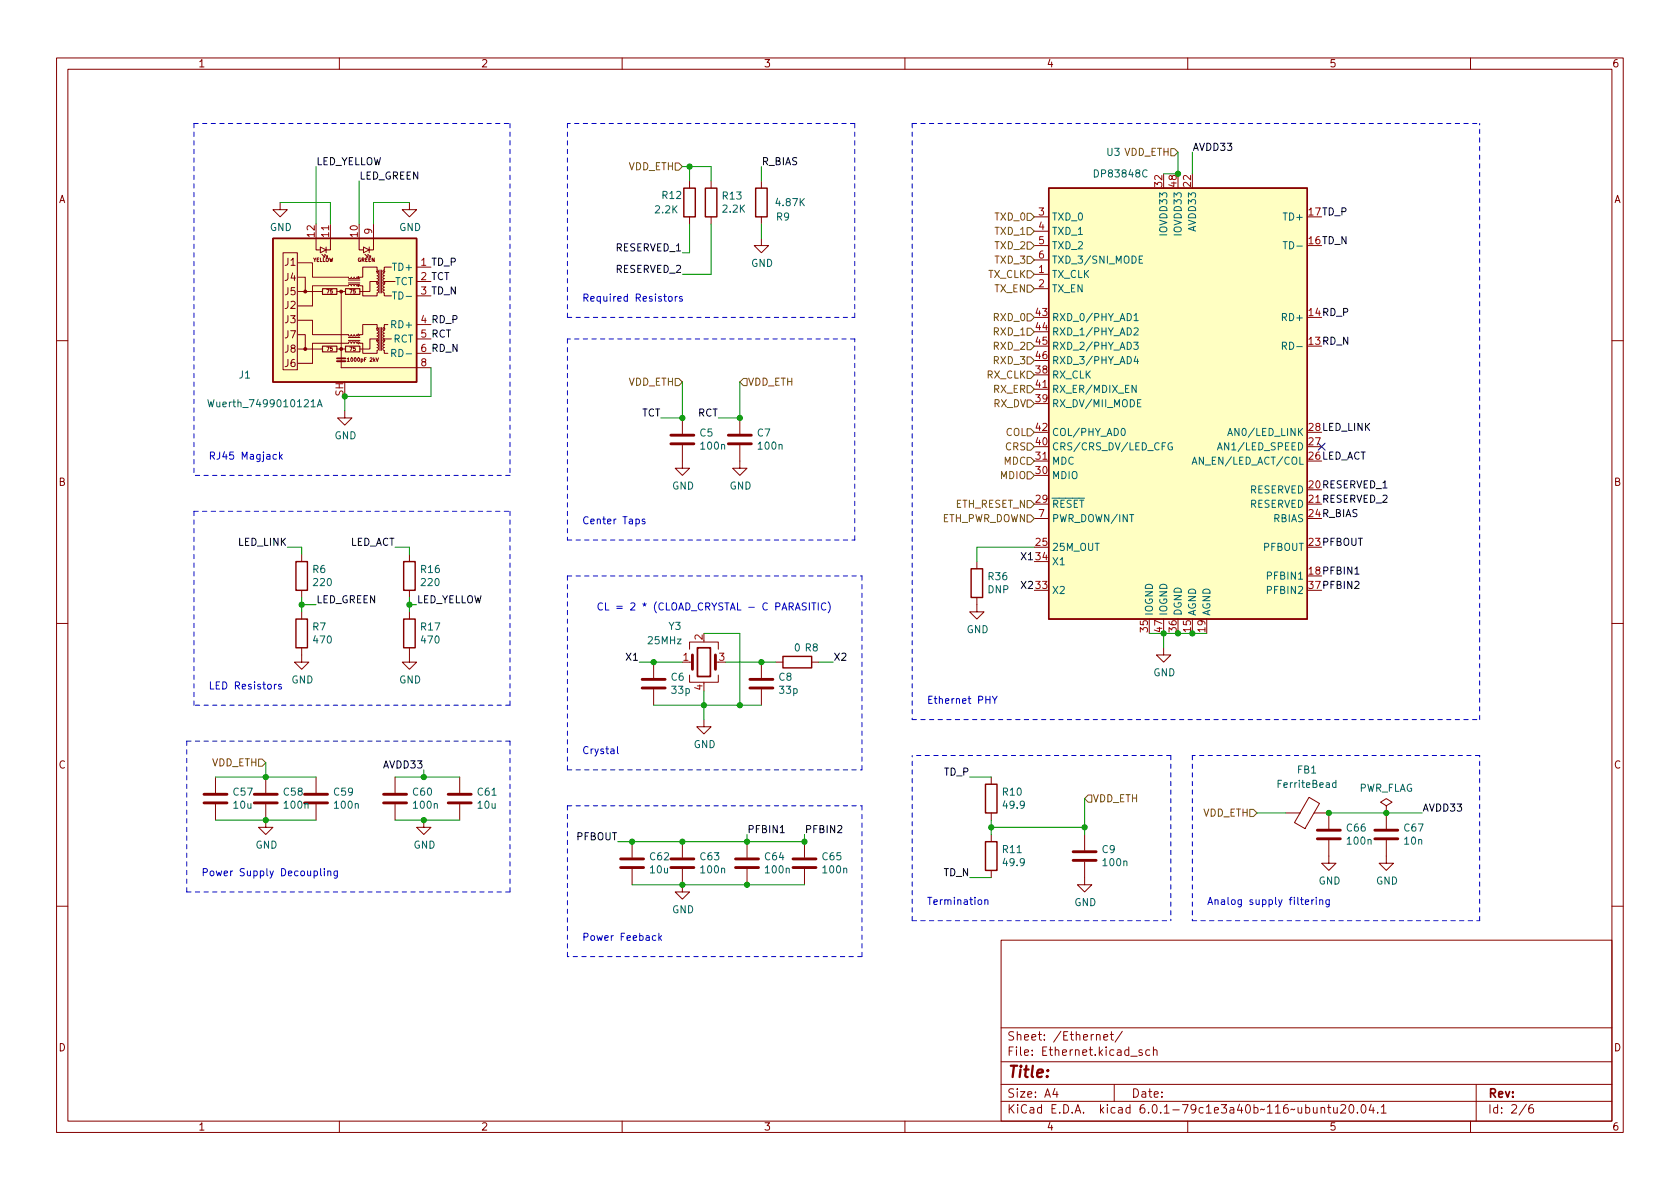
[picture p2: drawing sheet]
<svg xmlns="http://www.w3.org/2000/svg" width="297mm" height="210mm" viewBox="0 0 297 210" stroke-linecap="round" stroke-linejoin="round" font-family="sans-serif">
<g fill="none" stroke="#840000" stroke-width=".18">
<path d="M10 10.2h277v190.1h-277zM12 12.2h273v186.1h-273zM60 10.2v2M110 10.2v2M160 10.2v2M210 10.2v2M260 10.2v2M49.5 35.8v1.3h1.3l-1.3 1.2-1.2-1.2h1.2M58.4 39.6v4.6h-.7M66 39.6v4.6h-.7M72.4 35.8v1.3h1.3l-1.3 1.2-1.3-1.2h1.3M121.9 32v1.3"/>
<path d="M121.9 38.3v1.3M125.7 32v1.3M125.7 38.3v1.3M134.6 32v1.3M134.6 38.3v1.3M182.9 38.3h2.5M50 44.7h2.6v20.7h-2.6zM52.7 56.6h2.5v2.6h6.4l.2 .2 .3-.2 .2 .2h.2l.1-.2 .1 .2h.2l.2-.2 .1 .2h.2l.2-.2h.5v-1.8h2.6v.5l.2 .3-.2 .2 .2 .2v.2l-.2 .1 .2 .2v.2l-.2 .1 .2 .1v.2l-.2 .2M52.7 46.5h2.5v2.5h6.4l.2 .3 .3-.3 .2 .3 .2-.1 .1-.2 .1 .2 .2 .1 .2-.3 .1 .2 .2 .1 .2-.3h.5v-1.8h2.6v.5l.2 .3-.2 .3 .2 .2v.2l-.2 .1 .2 .2v.2l-.2 .1 .2 .1v.2l-.2 .2M52.7 59.2h1.3v2.5M52.7 49h1.3v2.6M52.7 51.6h4.3"/>
<path d="M55.9 42.2v2h.7M56.6 43.7l1.1 .5-1.1 .5zM56.9 45l.5 .5M57.4 45.2v.3h-.3M57.4 45l.5 .5M57.7 43.7v1M57.9 45.2v.3h-.2M59.6 51.6h.7M61 51.6h-.7v13.4h15.9M61.6 50h2M61.6 59.7h2M61.6 49.5h2"/>
<path d="M63.5 42.2v2h.8M64.3 43.7l1 .5-1 .5zM64.5 45l.5 .5M65 45.2v.3h-.2M65 45l.5 .5M65.3 43.7v1M65.5 45.2v.3h-.2M66.7 59.9h-1.3v1.8h-1.8M66.7 49.8h-1.3v1.8h-1.8M66.7 59.9l.2 .2v.3h-.2l.2 .2v.2l-.2 .2h.2v.3l-.2 .2 .2 .2-.2 .3v.5h-2.6v-1.8h-.5l-.2-.2h-.2l-.1 .2-.2-.2h-.2l-.1 .2-.1-.2h-.2l-.2 .2-.3-.3-.2 .3h-6.4v3.6h-2.5M66.7 49.8l.2 .2v.2l-.2 .1 .2 .2v.2l-.2 .1 .2 .1v.2l-.2 .2 .2 .3-.2 .2v.5h-2.6v-1.8h-.5l-.2-.2h-.2l-.1 .2-.2-.2h-.2l-.1 .2-.1-.2h-.2l-.2 .2-.3-.2-.2 .2h-6.4v3.6h-2.5M67.2 47.7v4.1"/>
<path d="M67.2 57.9v4.1M67.4 47.7v4.1M67.4 57.9v4.1M67.9 59.9l-.2 .2 .1 .3h.1l-.2 .3 .1 .2 .1 .1-.2 .1v.3l.2 .1-.2 .1v.2l.2 .2v.5h.7M67.9 49.8l-.2 .2 .1 .2 .1 .1-.2 .2v.2l.2 .1-.1 .1-.1 .2 .2 .2-.2 .3 .2 .2v.5h1.3M67.9 59.9h1.3M67.9 49.8h1.9M68.6 57.4h-.7v.5l-.2 .2v.2l.2 .1-.2 .1v.2l.2 .2-.1 .1-.1 .2 .2 .2-.1 .1-.1 .2 .2 .2M69.2 47.2h-1.3v.5l-.2 .3 .2 .3-.2 .2 .1 .2 .1 .1-.2 .2v.2l.2 .1-.1 .1-.1 .2 .2 .2M73.7 59.9h2.5M73.7 49.8h2.5M73.7 47.2h2.5"/>
<path d="M73.7 52.3h2.5M73.7 57.4h2.5M134.6 42.2v1.2h1.3l-1.3 1.3-1.3-1.3h1.3M182.9 48.5h2.5M182.9 51h2.5M182.9 40.9h2.5M182.9 43.4h2.5M182.9 46h2.5M10 60.2h2M52.7 61.7h4.3M59.6 61.7h1.5M61 72.6v1.3h1.2l-1.2 1.3-1.3-1.3h1.3"/>
<path d="M61.4 63.5l.2-.2v.6M61.4 63.9h.4M61.6 60.2h2M66.5 63.3l.2 .6 .2-.6M73.7 62.5h2.5M120.6 78.7v4.1h1.3l-1.3 1.3-1.2-1.3h1.2M120.6 73.9v2.8M130.8 78.7v4.1h1.3l-1.3 1.3-1.3-1.3h1.3M130.8 73.9v2.8M182.9 68.8h2.5M285 60.2h2M53.3 98v1.3"/>
<path d="M72.4 98v1.3M172.7 99.3v1.3M182.9 81.5h2.5M182.9 91.7h2.5M10 110.2h2M53.3 114.5v2.6h1.3l-1.3 1.3-1.2-1.3h1.2M53.3 104.4v1.3M53.3 108.2v1.3M72.4 114.5v2.6h1.3l-1.3 1.3-1.3-1.3h1.3M72.4 104.4v1.3M72.4 108.2v1.3M115.6 117.1v2.8"/>
<path d="M121.9 119.4v1.2h5.1v-1.2M121.9 114.8v-1.3h5.1v1.3M121.9 117.1h.5M126.5 117.1h.5M134.6 117.1v2.8M137.2 117.1h1.2M143.5 117.1h1.3M172.7 105.7v2.5h1.3l-1.3 1.3-1.3-1.3h1.3M205.7 114.5v1.3h1.3l-1.3 1.3-1.2-1.3h1.2M285 110.2h2M38.1 137.4v2.8M47 137.4v2.8"/>
<path d="M55.9 137.4v2.8M69.8 137.4v2.8M81.3 137.4v2.8M115.6 121.9v2.8M124.5 127.2v1.3h1.2l-1.2 1.3-1.3-1.3h1.3M134.6 121.9v2.8M175.3 137.4v1.3M38.1 142.2v2.8M47 142.2v4.1h1.3l-1.3 1.3-1.3-1.3h1.3M55.9 142.2v2.8M69.8 142.2v2.8M74.9 145v1.3h1.3l-1.3 1.3-1.2-1.3h1.2"/>
<path d="M81.3 142.2v2.8M111.8 148.8v2.8M111.8 153.7v2.8M120.6 153.7v4h1.3l-1.3 1.3-1.2-1.3h1.2M120.6 148.8v2.8M132.1 148.8v2.8M132.1 153.7v2.8M142.2 148.8v2.8M142.2 153.7v2.8M175.3 143.8v1.2M175.3 147.6v1.2M175.3 153.9v1.3"/>
<path d="M191.8 152.4v4.1h1.2l-1.2 1.2-1.3-1.2h1.3M191.8 147.6v2.8M227.3 143.8h2.6M231.4 141l1.9 1.1-2.6 4.4-1.8-1zM232.4 143.8h2.5v2.8M234.9 148.6v4h1.3l-1.3 1.3-1.2-1.3h1.2M245.1 148.6v4h1.3l-1.3 1.3-1.3-1.3h1.3M245.1 142.5l1-.6-1-.7-1 .7 1 .6v1.3M245.1 143.8h.1M245.1 143.8v2.8M10 160.2h2M177 166.3h108v32h-108z"/>
<path d="M285 160.2h2M60 198.3v2M110 198.3v2M160 198.3v2M177 194.8h108M177 191.8h108M177 187.8h108M177 181.8h108M186.5 192.5l-.4 1h1M186.9 193v1M193.9 183.1l.2-.2 .3 .1 .1 .9M195.1 183.4l.8-.1-.1-.3-.4-.1-.3 .2 .1 .8h.6"/>
<path d="M196.3 182.9h.6M196.5 182.4v1.3l.4 .2M197 191.8v3M198.4 182.4l-1.3 1.9M199.9 186.8h1.2M201.9 185.7l-.3-.1-.2 .2v.3l.5 .1v.4h-.5M203.3 185.7l-.4-.1-.3 .3v.4l.1 .3h.6M203.9 185.8l.2-.2 .4 .1 .1 .9M203.9 185.1v1.5M210 198.3v2M233.6 196l.2-.2 .3 .1 .1 .9M233.6 195.8v1"/>
<path d="M234.7 195.8h.6M234.9 195.3v1.3l.4 .2M235.8 195.8l.1 1h.3l.2-.1M236.4 195.8v1M237.1 195.5l.5-.2 .3 .2v.3l-.9 1h.9M238.7 195.4l.2-.1a.81 .81 0 0 1 .5 .7 .81 .81 0 0 1-.3 .8h-.1a.81 .81 0 0 1-.6-.6 .81 .81 0 0 1 .3-.8zM240 196.7v.1M240.8 195.5l.2-.2a.81 .81 0 0 1 .6 .7 .81 .81 0 0 1-.3 .8h-.2a.81 .81 0 0 1-.3-1.3zM242.4 195.3l-.3 1h.9M242.8 195.8v1M243.6 196.7v.1M244.2 195.8l.4-.5v1.5"/>
<path d="M244.2 196.8h.9M260 198.3v2M261 191.8v6.5M269.9 195.3l-1.3 1.9M271 195.3a.6 .6 0 0 0-.7 .7v.5l.1 .3h.5l.2-.1 .1-.5-.2-.2-.4-.1-.3 .3"/>
</g>
<g fill="none" stroke="#840000" stroke-width=".25">
<path d="M120.9 33.3h2v5h-2zM124.7 33.3h2v5h-2zM133.6 33.3h2v5h-2zM185.4 33.3h45.7v76.2h-45.7zM48.3 42.2h25.4v25.4h-25.4zM52.3 99.3h2.1v5.1h-2.1zM71.4 99.3h2v5.1h-2zM52.3 109.5h2.1v5h-2.1zM71.4 109.5h2v5h-2zM138.4 116.1h5.1v2h-5.1zM171.7 100.6h2v5.1h-2zM174.2 138.7h2.1v5.1h-2.1z"/>
<path d="M174.2 148.8h2.1v5.1h-2.1z"/>
</g>
<g fill="none" stroke="#840000" stroke-width=".51">
<path d="M118.6 78.5h4.1M118.6 77h4.1M128.8 78.5h4M128.8 77h4M122.4 115.8v2.6M126.5 115.8v2.6M113.5 121.7h4.1M113.5 120.1h4.1M132.6 121.7h4.1M132.6 120.1h4.1M36.1 142h4M36.1 140.5h4"/>
<path d="M45 142h4M45 140.5h4M53.8 142h4.1M53.8 140.5h4.1M67.8 142h4.1M67.8 140.5h4.1M79.2 142h4.1M79.2 140.5h4.1M109.7 153.4h4.1M109.7 151.9h4.1M118.6 153.4h4.1M118.6 151.9h4.1"/>
<path d="M130 153.4h4.1M130 151.9h4.1M140.2 153.4h4.1M140.2 151.9h4.1M189.7 152.1h4.1M189.7 150.6h4.1M232.9 148.3h4.1M232.9 146.8h4.1M243.1 148.3h4M243.1 146.8h4"/>
</g>
<path d="M59.6 63.4h1.5M123.3 114.5h2.3v5.1h-2.3z" fill="none" stroke="#840000" stroke-width=".3"/>
<g fill="#ffffc2" stroke="#ffffc2" stroke-width=".18">
<path d="M48.3 42.2h25.4v25.4h-25.4z"/>
<path d="M185.4 33.3h45.7v76.2h-45.7z"/>
</g>
<g fill="#840000" stroke="#840000" stroke-width=".18">
<circle cx="54" cy="61.7" r=".25"/>
<circle cx="54" cy="51.6" r=".25"/>
<circle cx="60.3" cy="61.7" r=".25"/>
<circle cx="60.3" cy="51.6" r=".25"/>
<circle cx="63.4" cy="60.7" r=".08"/>
<circle cx="63.4" cy="59.2" r=".08"/>
<circle cx="63.4" cy="50.6" r=".08"/>
<circle cx="63.4" cy="49" r=".08"/>
<circle cx="66.6" cy="60.2" r=".08"/>
<circle cx="66.6" cy="58.2" r=".08"/>
<circle cx="66.6" cy="50" r=".08"/>
<circle cx="66.6" cy="48" r=".08"/>
<circle cx="68" cy="60.2" r=".08"/>
<circle cx="68" cy="58.2" r=".08"/>
<circle cx="68" cy="50" r=".08"/>
<circle cx="68" cy="48" r=".08"/>
</g>
<path d="M57 51h2.6v1.1h-2.6zM61.1 51h2.5v1.1h-2.5zM57 61.2h2.6v1h-2.6zM61.1 61.2h2.5v1h-2.5z" fill="none" stroke="#840000" stroke-width=".2"/>
<path d="M59.6 63.9h1.5" fill="none" stroke="#840000" stroke-width=".33"/>
<g fill="none" stroke="#006464" stroke-width=".18">
<path d="M69.4 51.6h.7M200.5 55.8l.4-.4v1.3M200.5 58.1l.5-.1 .2 .3-.7 .9h.7M200.5 56.7h.7M201.4 45.9h.4M202 45.3h-.6v1.2h.6M226.9 42.7h.7M36.8 70.7l.3 1.2 .2-.9 .2 .9 .3-1.2M56.1 71.9l.4-1.2 .4 1.2M56.2 71.6h.6M69.3 62.4h.6l.1-.2-.1-.3-.6-.1v1.3M198.4 75.8h.1a.68 .68 0 0 1 .5 .6 .68 .68 0 0 1-.5 .6 .84 .84 0 0 1-.1-1.2z"/>
<path d="M200.5 60.5h.7l-.4 .5 .4 .1v.6l-.2 .1-.5-.1M200.8 63l-.3 .9h.8M200.9 68.1v1.3l-.7-1.3v1.3M201.1 71.3h.4M201.1 63.5v.8M201.7 70.7h-.6v1.2h.6M207.2 78.4a.59 .59 0 0 0-.7 .5 .59 .59 0 0 0 .7 .6l.1-.5h-.3M215.3 79.6l.4-1.3 .4 1.3M215.4 79.2h.6M217.1 77l.4-1.2 .4 1.2M217.2 76.7h.6M226.7 61.2l.7-.1 .1-.2-.1-.3-.7-.1v1.3"/>
<path d="M210.8 82.1l.4-1.3 .4 1.3M210.9 81.7h.6M236.2 138.5l-.4-.1-.2 .2 .1 .6h.5M236.2 138v1.3"/>
</g>
<g fill="none" stroke="#725600" stroke-width=".18">
<path d="M119.4 28.8h.6l.6 .7-.6 .6h-.6zM181.6 37.7h.6l.7 .6-.7 .7h-.6zM207 26.3h.6l.7 .6-.7 .7h-.6zM181.6 50.4h.6l.7 .6-.7 .7h-.6zM181.6 40.3h.6l.7 .6-.7 .6h-.6zM181.6 47.9h.6l.7 .6-.7 .6h-.6zM181.6 58h.6l.7 .7-.7 .6h-.6zM181.6 55.5h.6l.7 .6-.7 .7h-.6zM181.6 45.3h.6l.7 .7-.7 .6h-.6zM181.6 42.8h.6l.7 .6-.7 .7h-.6zM119.4 66.9h.6l.6 .7-.6 .6h-.6zM131.4 66.9h.7v1.3h-.7l-.6-.6z"/>
<path d="M181.6 65.7h.6l.7 .6-.7 .6h-.6zM181.6 63.1h.6l.7 .6-.7 .7h-.6zM181.6 60.6h.6l.7 .6-.7 .6h-.6zM181.6 78.4h.6l.7 .6-.7 .6h-.6zM181.6 70.7h.6l.7 .7-.7 .6h-.6zM181.6 75.8h.6l.7 .6-.7 .7h-.6zM181.6 68.2h.6l.7 .6-.7 .7h-.6zM181.6 91.1h.6l.7 .6-.7 .6h-.6zM181.6 88.5h.6l.7 .6-.7 .7h-.6zM181.6 80.9h.6l.7 .6-.7 .7h-.6zM181.6 83.4h.6l.7 .7-.7 .6h-.6zM45.7 134.2h.7l.6 .7-.6 .6h-.7z"/>
<path d="M192.4 140.6h.6v1.3h-.6l-.6-.7zM221 143.1h.6l.6 .7-.6 .6h-.6z"/>
</g>
<path d="M239.6 101.5h.7M138 147.2h.7" fill="none" stroke="#0f0f0f" stroke-width=".18"/>
<g fill="none" stroke="#0000c2" stroke-width=".18">
<path d="M118.3 52.5l.3-.1 .3 .3v.3l-.3 .3-.3-.1-.1-.2zM119.4 52.4v.9M119.8 52.4l-.4 .3M120.6 52.5l-.3-.1-.2 .2 .1 .2 .4 .1v.3h-.5M49.4 79.9v1.3M48.9 80.4h-.4l-.2 .2 .1 .5h.5M49.5 80.7l.4 .5M49.9 80.4l-.5 .4M114 91.9l-.3-.1-.2 .2 .1 .2 .4 .1v.3h-.5M142.6 106.7l-.5-.1-.2 .1v.4l.5 .2 .2 .3-.3 .3-.5-.1M143.1 106.6v1.3M143.5 106.6h.8"/>
<path d="M143.9 106.6v1.3M144.7 106.6v1.3M146 106.7a.6 .6 0 0 0-.8 .5 .6 .6 0 0 0 .6 .7l.2-.1M146.4 106.4a1.46 1.46 0 0 1 0 2M48.9 121l-.4 .2M49.7 121.1l-.3-.1-.2 .2 .1 .2 .4 .1v.3h-.5M109.2 132v1.1l.2 .2M175.5 123.1l.4 .7 .4-.7M175.9 123.8v.6M56.7 153.6v1.1l.2 .2M57.3 153.6v.1M57.3 154v.9"/>
<path d="M58 154.1l.1-.1 .3 .1 .1 .8M58 154v.9M59.6 154v1l-.2 .3-.3-.1M59.6 154.1l-.3-.1-.3 .3 .2 .5h.4M174.1 159.2l.2-.1 .3 .1 .1 .7M174.1 159.1v.8M230.8 159.5l.6-.1-.1-.2-.3-.1-.2 .2 .1 .6h.4M231.9 159.1v.8M232.3 159.1l-.4 .2M232.7 158.7v.1M232.7 159.1v.8M233.3 159.2l.2-.1 .3 .1 .1 .7"/>
<path d="M233.3 159.1v.8M235 159.1v1l-.2 .3-.3-.1M235 159.2l-.3-.1-.3 .2 .1 .6h.5M115.9 165.5h-.3l-.3 .2 .2 .5h.4M116.5 165v1.3M116.6 165.8l.4 .5M117 165.5l-.5 .4"/>
</g>
<g fill="none" stroke="#0000c2" stroke-width=".18" stroke-dasharray=".8 .8">
<path d="M34.3 21.8h55.9M34.3 21.8v62.3M90.2 21.8v62.3M100.3 21.8v34.3M151.1 21.8v34.3M151.1 21.8h-50.8M161.3 21.8v105.4M161.3 21.8h100.3M100.3 59.9v35.6M100.3 56.1h50.8M151.1 59.9h-50.8M34.3 90.4h55.9"/>
<path d="M90.2 90.4v34.3M90.2 84.1h-55.9M100.3 95.5h50.8M151.1 95.5v-35.6M100.3 101.8h52.1M100.3 101.8v34.3M33 131.1v26.6M34.3 124.7v-34.3M90.2 131.1h-57.2M90.2 124.7h-55.9M100.3 136.1h52.1M152.4 136.1v-34.3"/>
<path d="M161.3 127.2h100.3M207 133.6h-45.7M207 133.6v29.2M210.8 133.6v29.2M261.6 133.6h-50.8M261.6 127.2v-105.4M33 157.7h57.2M90.2 157.7v-26.6M100.3 142.5h52.1M100.3 142.5v26.7M152.4 142.5v26.7M152.4 169.2h-52.1"/>
<path d="M161.3 162.8v-29.2M161.3 162.8h45.7M210.8 162.8h50.8M261.6 162.8v-29.2"/>
</g>
<g fill="none" stroke="#009600" stroke-width=".18">
<path d="M49.5 35.8h8.9v3.8M55.9 29.5v10.1M63.5 32v7.6M72.4 35.8h-6.4v3.8M120.6 29.5h5.1v2.5M121.9 39.6v5.1h-1.3M121.9 29.5v2.5M125.7 39.6v8.9h-5.1M134.6 29.5v2.5M134.6 39.6v2.6M208.3 26.9v3.8h-2.6M210.8 26.9v3.8"/>
<path d="M76.2 65v5.1h-15.2v2.5M120.6 67.6v6.3h-3.8M130.8 67.6v6.3h-3.8M50.8 96.8h2.5v1.2M69.8 96.8h2.6v1.2M182.9 96.8h-10.2v2.5M53.3 105.7v2.5M53.3 106.9h2.6M72.4 105.7v2.5M72.4 106.9h1.3M113 117.1h7.6M124.5 112h6.3v12.7"/>
<path d="M128.3 117.1h8.9M144.8 117.1h2.5M203.2 112h10.2M205.7 112v2.5M38.1 137.4h17.8M47 134.9v2.5M69.8 137.4h11.5M74.9 136.1v1.3M115.6 124.7h19M124.5 122.2v5M171.4 137.4h3.9M38.1 145h17.8"/>
<path d="M69.8 145h11.5M111.8 156.5h30.4M132.1 147.6v1.2M142.2 147.6v1.2h-33M171.4 155.2h3.9M175.3 145v2.6M175.3 146.3h16.5M191.8 141.2v6.4M222.2 143.8h5.1M234.9 143.8h16.6"/>
</g>
<path d="M233.1 78.4l1.2 1.2M234.3 78.4l-1.2 1.2" fill="none" stroke="#000084" stroke-width=".18"/>
<g fill="#009600" stroke="#009600" stroke-width=".18">
<circle cx="124.5" cy="124.7" r=".46"/>
<circle cx="134.6" cy="117.1" r=".46"/>
<circle cx="205.7" cy="112" r=".46"/>
<circle cx="210.8" cy="112" r=".46"/>
<circle cx="208.3" cy="112" r=".46"/>
<circle cx="130.8" cy="73.9" r=".46"/>
<circle cx="130.8" cy="124.7" r=".46"/>
<circle cx="175.3" cy="146.3" r=".46"/>
<circle cx="132.1" cy="148.8" r=".46"/>
<circle cx="142.2" cy="148.8" r=".46"/>
<circle cx="234.9" cy="143.8" r=".46"/>
<circle cx="245.1" cy="143.8" r=".46"/>
<circle cx="191.8" cy="146.3" r=".46"/>
<circle cx="208.3" cy="30.7" r=".46"/>
<circle cx="111.8" cy="148.8" r=".46"/>
<circle cx="120.6" cy="148.8" r=".46"/>
<circle cx="132.1" cy="156.5" r=".46"/>
<circle cx="115.6" cy="117.1" r=".46"/>
<circle cx="120.6" cy="73.9" r=".46"/>
<circle cx="72.4" cy="106.9" r=".46"/>
<circle cx="74.9" cy="137.4" r=".46"/>
<circle cx="53.3" cy="106.9" r=".46"/>
<circle cx="61" cy="70.1" r=".46"/>
<circle cx="47" cy="137.4" r=".46"/>
<circle cx="47" cy="145" r=".46"/>
<circle cx="74.9" cy="145" r=".46"/>
<circle cx="120.6" cy="156.5" r=".46"/>
<circle cx="121.9" cy="29.5" r=".46"/>
</g>
<text font-size="2.8" fill="#840000" x="178" y="190.6">Title:</text>
<g font-size="2.1" fill="#840000">
<text x="178" y="184">Sheet: /Ethernet/</text>
<text x="178" y="186.7">File: Ethernet.kicad_sch</text>
<text x="178" y="196.9">KiCad E.D.A. kicad 6.0.1-79c1e3a40b~116~ubuntu20.04.1</text>
<text x="178" y="194.1">Size: A4</text>
<text x="200" y="194.1">Date:</text>
<text x="263" y="194.1">Rev:</text>
<text x="263" y="196.9">Id: 2/6</text>
</g>
<g font-size="1.8" fill="#840000">
<text x="35" y="11.9">1</text>
<text x="85" y="11.9">2</text>
<text x="135" y="11.9">3</text>
<text x="185" y="11.9">4</text>
<text x="235" y="11.9">5</text>
<text x="285" y="11.9">6</text>
<text x="10.3" y="35.9">A</text>
<text x="285.3" y="35.9">A</text>
<text x="50.3" y="47">J1</text>
<text x="50.3" y="49.7">J4</text>
<text x="50.3" y="52.2">J5</text>
<text x="50.3" y="54.6">J2</text>
<text x="50.3" y="57.1">J3</text>
<text x="50.3" y="59.8">J7</text>
<text x="50.3" y="64.9">J6</text>
<text x="50.3" y="62.4">J8</text>
<text x="10.3" y="85.9">B</text>
<text x="285.3" y="85.9">B</text>
<text x="10.3" y="135.9">C</text>
<text x="285.3" y="135.9">C</text>
<text x="10.3" y="185.9">D</text>
<text x="285.3" y="185.9">D</text>
<text x="35" y="199.9">1</text>
<text x="85" y="199.9">2</text>
<text x="135" y="199.9">3</text>
<text x="185" y="199.9">4</text>
<text x="235" y="199.9">5</text>
<text x="285" y="199.9">6</text>
</g>
<g font-size="1.8" fill="#0f0f0f">
<text x="55.9" y="29.2">LED_YELLOW</text>
<text x="134.6" y="29.2">R_BIAS</text>
<text x="210.8" y="26.7">AVDD33</text>
<text x="63.5" y="31.7">LED_GREEN</text>
<text x="231.4" y="38.1">17TD_P</text>
<text x="74.4" y="47">1 TD_P</text>
<text x="109" y="44.4">RESERVED_1</text>
<text x="231.4" y="43.2">16TD_N</text>
<text x="74.4" y="49.5">2 TCT</text>
<text x="74.4" y="52.1">3 TD_N</text>
<text x="109" y="48.2">RESERVED_2</text>
<text x="74.4" y="57.1">4 RD_P</text>
<text x="74.4" y="59.7">5 RCT</text>
<text x="231.4" y="55.9">14RD_P</text>
<text x="74.4" y="62.2">6 RD_N</text>
<text x="231.4" y="61">13RD_N</text>
<text x="113.4" y="73.6">TCT</text>
<text x="123.4" y="73.6">RCT</text>
<text x="231.4" y="76.2">28LED_LINK</text>
<text x="231.4" y="81.3">26LED_ACT</text>
<text x="231.4" y="86.4">20RESERVED_1</text>
<text x="231.4" y="88.9">21RESERVED_2</text>
<text x="231.4" y="91.4">24R_BIAS</text>
<text x="42.2" y="96.5">LED_LINK</text>
<text x="61.7" y="96.5">LED_ACT</text>
<text x="180.7" y="99">X134</text>
<text x="231.4" y="101.6">18PFBIN1</text>
<text x="231.4" y="96.5">23PFBOUT</text>
<text x="55.9" y="106.7">LED_GREEN</text>
<text x="73.7" y="106.7">LED_YELLOW</text>
<text x="180.7" y="104.1">X233</text>
<text x="231.4" y="104.1">37PFBIN2</text>
<text x="110.9" y="116.8">X1</text>
<text x="147.3" y="116.8">X2</text>
<text x="68" y="135.9">AVDD33</text>
<text x="166.9" y="137.1">TD_P</text>
<text x="251.5" y="143.5">AVDD33</text>
<text x="101.9" y="148.6">PFBOUT</text>
<text x="132.1" y="147.3">PFBIN1</text>
<text x="142.2" y="147.3">PFBIN2</text>
<text x="166.8" y="154.9">TD_N</text>
</g>
<g font-size="1.8" fill="#725600">
<text x="195.7" y="27.6">U3 VDD_ETH</text>
<text x="111" y="30.1">VDD_ETH</text>
<text x="176" y="39">TXD_0</text>
<text x="176" y="41.5">TXD_1</text>
<text x="176" y="46.6">TXD_3</text>
<text x="176" y="44.1">TXD_2</text>
<text x="174.6" y="49.1">TX_CLK</text>
<text x="175.8" y="51.7">TX_EN</text>
<text x="175.8" y="59.3">RXD_1</text>
<text x="175.8" y="56.8">RXD_0</text>
<text x="175.8" y="64.4">RXD_3</text>
<text x="175.8" y="61.8">RXD_2</text>
<text x="111" y="68.2">VDD_ETH</text>
<text x="132.2" y="68.2">VDD_ETH</text>
<text x="174.4" y="66.9">RX_CLK</text>
<text x="175.6" y="69.5">RX_ER</text>
<text x="175.6" y="72">RX_DV</text>
<text x="177.8" y="77.1">COL</text>
<text x="177.5" y="82.2">MDC</text>
<text x="177.8" y="79.6">CRS</text>
<text x="168.8" y="89.8">ETH_RESET_N</text>
<text x="176.9" y="84.7">MDIO</text>
<text x="166.3" y="92.3">ETH_PWR_DOWN</text>
<text x="37.4" y="135.5">VDD_ETH</text>
<text x="193.1" y="141.9">VDD_ETH</text>
<text x="212.6" y="144.4">VDD_ETH</text>
</g>
<g font-size="1.8" fill="#006464">
<text x="117.1" y="35.2">R12</text>
<text x="127.8" y="35.3">R13</text>
<text x="193.8" y="31.4">DP83848C</text>
<text x="47.7" y="40.8">GND</text>
<text x="70.6" y="40.8">GND</text>
<text x="115.9" y="37.7">2.2K</text>
<text x="127.9" y="37.6">2.2K</text>
<text x="137.3" y="39">R9</text>
<text x="137.3" y="36.4">4.87K</text>
<text x="185.9" y="39">TXD_0</text>
<text x="185.9" y="41.5">TXD_1</text>
<text x="206.4" y="41.3" transform="rotate(-90 206.4 41.3)">IOVDD33</text>
<text x="208.9" y="41.3" transform="rotate(-90 208.9 41.3)">IOVDD33</text>
<text x="211.5" y="40.8" transform="rotate(-90 211.5 40.8)">AVDD33</text>
<text x="227.2" y="39">TD+</text>
<text x="69.8" y="47.9">TD+</text>
<text x="132.8" y="47.2">GND</text>
<text x="185.9" y="44.1">TXD_2</text>
<text x="185.9" y="46.6">TXD_3/SNI_MODE</text>
<text x="227.7" y="44.1">TD-</text>
<text x="69.7" y="50.4">TCT</text>
<text x="70.2" y="53">TD-</text>
<text x="185.9" y="49.1">TX_CLK</text>
<text x="185.9" y="51.7">TX_EN</text>
<text x="69.6" y="58">RD+</text>
<text x="185.9" y="56.8">RXD_0/PHY_AD1</text>
<text x="185.9" y="59.3">RXD_1/PHY_AD2</text>
<text x="227" y="56.8">RD+</text>
<text x="69.5" y="60.6">RCT</text>
<text x="70" y="63.1">RD-</text>
<text x="185.9" y="61.8">RXD_2/PHY_AD3</text>
<text x="185.9" y="64.4">RXD_3/PHY_AD4</text>
<text x="227.5" y="61.8">RD-</text>
<text x="42.3" y="66.9">J1</text>
<text x="185.9" y="66.9">RX_CLK</text>
<text x="185.9" y="69.5">RX_ER/MDIX_EN</text>
<text x="37.7" y="72">Wuerth_7499010121A</text>
<text x="59.1" y="77.7">GND</text>
<text x="123.8" y="77.2">C5</text>
<text x="133.9" y="77.2">C7</text>
<text x="185.9" y="72">RX_DV/MII_MODE</text>
<text x="185.9" y="77.1">COL/PHY_AD0</text>
<text x="218" y="77.1">AN0/LED_LINK</text>
<text x="124" y="79.5">100n</text>
<text x="134.2" y="79.5">100n</text>
<text x="185.9" y="82.2">MDC</text>
<text x="185.9" y="79.6">CRS/CRS_DV/LED_CFG</text>
<text x="211.8" y="82.2">AN_EN/LED_ACT/COL</text>
<text x="216.1" y="79.6">AN1/LED_SPEED</text>
<text x="118.8" y="86.6">GND</text>
<text x="129" y="86.6">GND</text>
<text x="185.9" y="89.8">~{RESET}</text>
<text x="185.9" y="84.7">MDIO</text>
<text x="220.9" y="87.2">RESERVED</text>
<text x="220.9" y="89.8">RESERVED</text>
<text x="185.9" y="92.3">PWR_DOWN/INT</text>
<text x="225.1" y="92.3">RBIAS</text>
<text x="55.3" y="101.3">R6</text>
<text x="74.5" y="101.3">R16</text>
<text x="185.9" y="97.4">25M_OUT</text>
<text x="185.9" y="99.9">X1</text>
<text x="223.4" y="97.4">PFBOUT</text>
<text x="55.5" y="103.6">220</text>
<text x="74.6" y="103.6">220</text>
<text x="174.6" y="104.9">DNP</text>
<text x="174.8" y="102.6">R36</text>
<text x="185.9" y="105">X2</text>
<text x="224.3" y="102.5">PFBIN1</text>
<text x="224.3" y="105">PFBIN2</text>
<text x="55.3" y="111.5">R7</text>
<text x="55.5" y="113.8">470</text>
<text x="74.5" y="111.5">R17</text>
<text x="74.6" y="113.8">470</text>
<text x="114.7" y="113.9">25MHz</text>
<text x="118.3" y="111.4">Y3</text>
<text x="170.9" y="112">GND</text>
<text x="203.8" y="109" transform="rotate(-90 203.8 109)">IOGND</text>
<text x="206.4" y="109" transform="rotate(-90 206.4 109)">IOGND</text>
<text x="208.9" y="109" transform="rotate(-90 208.9 109)">DGND</text>
<text x="211.5" y="109" transform="rotate(-90 211.5 109)">AGND</text>
<text x="214" y="109" transform="rotate(-90 214 109)">AGND</text>
<text x="140.5" y="115.2">0 R8</text>
<text x="203.9" y="119.6">GND</text>
<text x="51.5" y="120.8">GND</text>
<text x="70.6" y="120.8">GND</text>
<text x="118.7" y="120.4">C6</text>
<text x="118.8" y="122.7">33p</text>
<text x="137.7" y="120.4">C8</text>
<text x="137.9" y="122.7">33p</text>
<text x="122.6" y="132.3">GND</text>
<text x="229.4" y="136.8">FB1</text>
<text x="41.3" y="140.7">C57</text>
<text x="41.4" y="143">10u</text>
<text x="50.2" y="140.7">C58</text>
<text x="50.4" y="143">100n</text>
<text x="59.1" y="140.7">C59</text>
<text x="59.3" y="143">100n</text>
<text x="73.1" y="140.7">C60</text>
<text x="73.2" y="143">100n</text>
<text x="84.5" y="140.7">C61</text>
<text x="84.5" y="143">10u</text>
<text x="177.3" y="140.7">R10</text>
<text x="177.5" y="143">49.9</text>
<text x="226.2" y="139.3">FerriteBead</text>
<text x="240.1" y="140">PWR_FLAG</text>
<text x="238.2" y="147">C66</text>
<text x="238.3" y="149.3">100n</text>
<text x="248.3" y="147">C67</text>
<text x="248.4" y="149.3">10n</text>
<text x="45.2" y="150.1">GND</text>
<text x="73.1" y="150.1">GND</text>
<text x="115" y="152.1">C62</text>
<text x="115" y="154.4">10u</text>
<text x="123.9" y="152.1">C63</text>
<text x="124" y="154.4">100n</text>
<text x="135.3" y="152.1">C64</text>
<text x="135.5" y="154.4">100n</text>
<text x="145.5" y="152.1">C65</text>
<text x="145.6" y="154.4">100n</text>
<text x="177.3" y="150.8">R11</text>
<text x="177.5" y="153.2">49.9</text>
<text x="194.9" y="150.8">C9</text>
<text x="195.1" y="153.2">100n</text>
<text x="118.8" y="161.5">GND</text>
<text x="189.9" y="160.2">GND</text>
<text x="233.1" y="156.4">GND</text>
<text x="243.3" y="156.4">GND</text>
</g>
<g font-size="1.8" fill="#a90000">
<text x="205.5" y="33" transform="rotate(-90 205.5 33)">32</text>
<text x="208" y="33" transform="rotate(-90 208 33)">48</text>
<text x="210.6" y="33" transform="rotate(-90 210.6 33)">22</text>
<text x="55.6" y="41.9" transform="rotate(-90 55.6 41.9)">12</text>
<text x="58.2" y="41.9" transform="rotate(-90 58.2 41.9)">11</text>
<text x="63.2" y="41.9" transform="rotate(-90 63.2 41.9)">10</text>
<text x="65.8" y="41.4" transform="rotate(-90 65.8 41.4)">9</text>
<text x="183.7" y="38.1">3</text>
<text x="183.7" y="40.6">4</text>
<text x="183.7" y="43.2">5</text>
<text x="183.7" y="45.7">6</text>
<text x="183.7" y="48.3">1</text>
<text x="183.7" y="50.8">2</text>
<text x="183.2" y="55.9">43</text>
<text x="183.2" y="58.4">44</text>
<text x="74.4" y="64.8">8</text>
<text x="183.2" y="61">45</text>
<text x="183.2" y="63.5">46</text>
<text x="60.7" y="70.1" transform="rotate(-90 60.7 70.1)">SH</text>
<text x="183.2" y="66">38</text>
<text x="183.2" y="71.1">39</text>
<text x="183.2" y="68.6">41</text>
<text x="183.2" y="76.2">42</text>
<text x="183.2" y="83.8">30</text>
<text x="183.2" y="81.3">31</text>
<text x="183.2" y="78.7">40</text>
<text x="231.4" y="78.7">27</text>
<text x="183.2" y="88.9">29</text>
<text x="183.7" y="91.4">7</text>
<text x="183.2" y="96.5">25</text>
<text x="124.2" y="113.1" transform="rotate(-90 124.2 113.1)">2</text>
<text x="202.9" y="111.7" transform="rotate(-90 202.9 111.7)">35</text>
<text x="205.5" y="111.7" transform="rotate(-90 205.5 111.7)">47</text>
<text x="208" y="111.7" transform="rotate(-90 208 111.7)">36</text>
<text x="210.6" y="111.7" transform="rotate(-90 210.6 111.7)">15</text>
<text x="213.1" y="111.7" transform="rotate(-90 213.1 111.7)">19</text>
<text x="120.8" y="116.8">1</text>
<text x="127.1" y="116.8">3</text>
<text x="124.2" y="122" transform="rotate(-90 124.2 122)">4</text>
</g>
<g font-size="1.8" fill="#0000c2">
<text x="102.9" y="53.3">Required Resistors</text>
<text x="36.8" y="81.3">RJ45 Magjack</text>
<text x="102.9" y="92.7">Center Taps</text>
<text x="105.4" y="107.9">CL = 2 * (CLOAD_CRYSTAL - C PARASITIC)</text>
<text x="36.8" y="121.9">LED Resistors</text>
<text x="163.8" y="124.4">Ethernet PHY</text>
<text x="102.9" y="133.3">Crystal</text>
<text x="35.6" y="154.9">Power Supply Decoupling</text>
<text x="163.8" y="160">Termination</text>
<text x="213.4" y="160">Analog supply filtering</text>
<text x="102.9" y="166.4">Power Feeback</text>
</g>
<g font-size=".9" fill="#840000">
<text x="55.3" y="46.3">YELLOW</text>
<text x="63.2" y="46.3">GREEN</text>
<text x="57.8" y="51.9">75</text>
<text x="61.9" y="51.9">75</text>
<text x="57.8" y="62">75</text>
<text x="61.7" y="63.9">1000pF 2kV</text>
<text x="61.9" y="62">75</text>
</g>
</svg>
